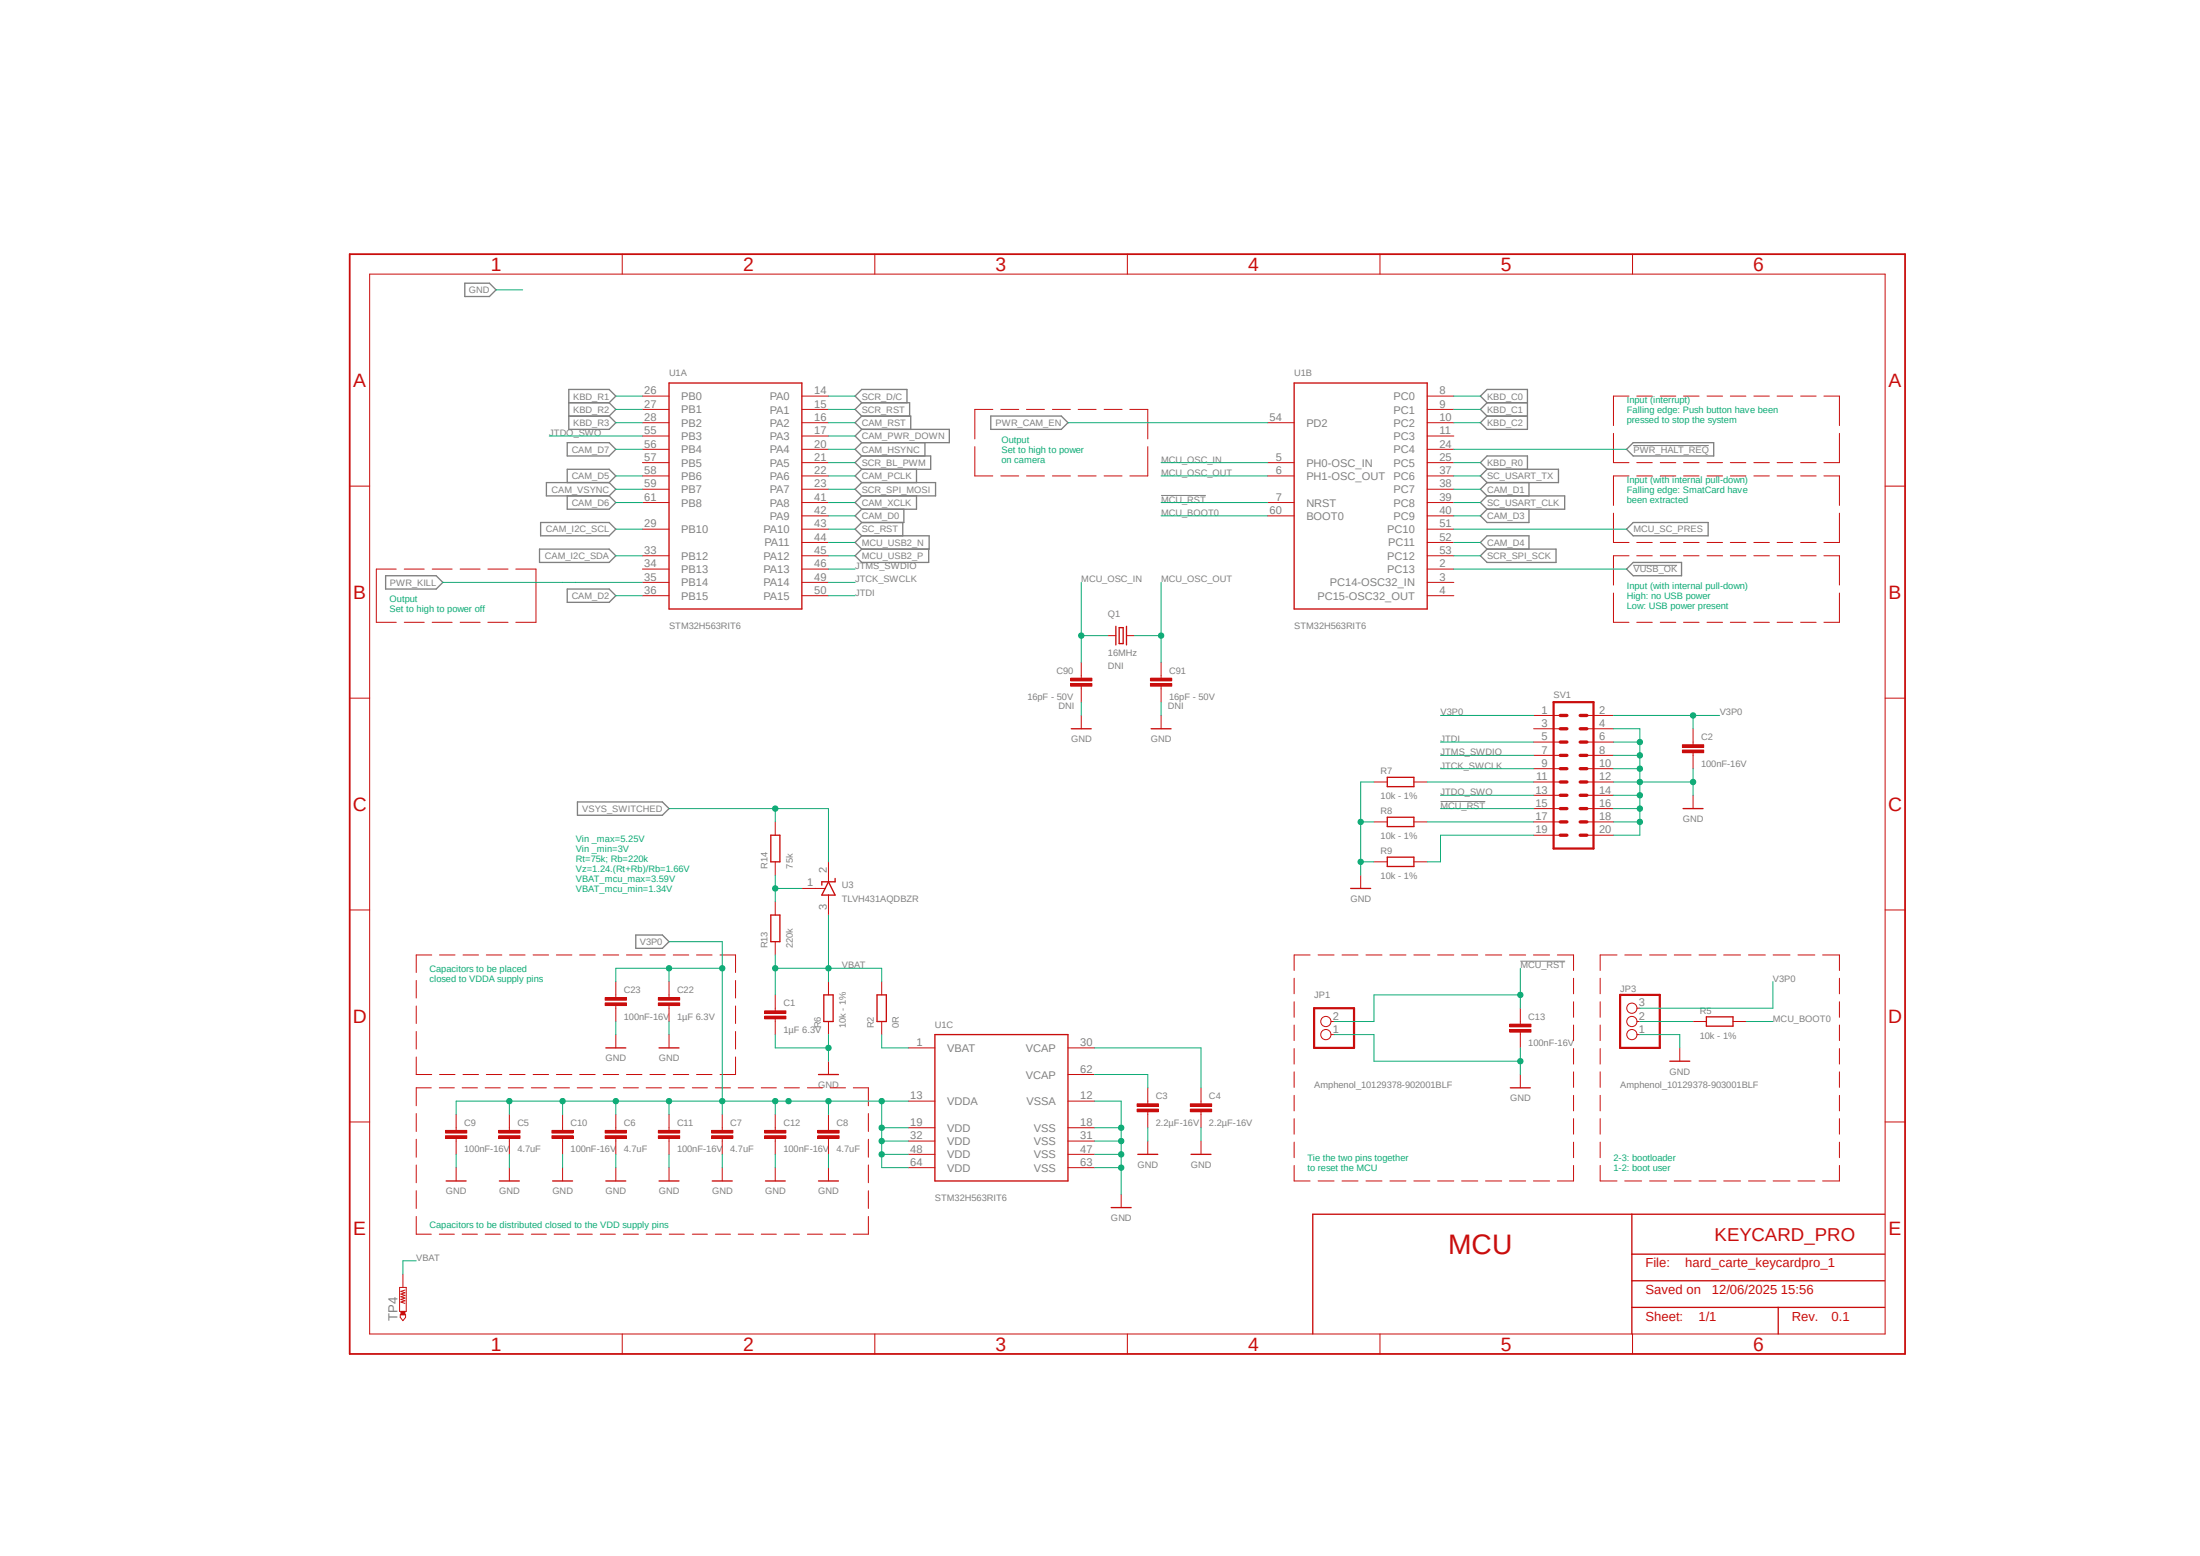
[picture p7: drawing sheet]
<svg xmlns="http://www.w3.org/2000/svg" width="420mm" height="297mm" viewBox="0 0 420 297" stroke-linecap="round" stroke-linejoin="round" font-family="sans-serif">
<path d="M66.3 48.2l297.8 210.8M364.1 48.2l-297.8 210.8" fill="none" stroke="#fff" stroke-width=".19"/>
<g fill="none" stroke="#808080" stroke-width=".25">
<path d="M88.7 54.1h4.7l1.3 1.2-1.3 1.3h-4.7zM108.6 76.9h7.7M108.6 79.4h7.7M116.3 76.9l1.3 1.2-1.3 1.3M116.3 76.9l1.3-1.3-1.3-1.3h-7.7v7.7h7.7l1.3-1.3-1.3-1.3M164.5 76.9l-1.3 1.2 1.3 1.3M164.5 76.9h9.2v2.5M164.5 79.4h9.4v2.6M164.5 76.9l-1.3-1.3 1.3-1.3h8.6v2.6M164.5 79.4l-1.3 1.3 1.3 1.3M189.1 79.4h13.5l1.3 1.3-1.3 1.3h-13.5zM283.9 76.9h7.7"/>
<path d="M283.9 79.4h7.7M283.9 76.9l-1.3-1.3 1.3-1.3h7.7v7.7h-7.7l-1.3-1.3 1.3-1.3M283.9 76.9l-1.3 1.2 1.3 1.3M103.2 99.7h13.1l1.3 1.3-1.3 1.3h-13.1zM108.3 94.7v2.5h8l1.3-1.3-1.3-1.2M108.3 92.1v-2.5h8l1.3 1.2-1.3 1.3M108.3 84.5h8l1.3 1.3-1.3 1.2h-8zM116.3 92.1h-12v2.6h12M116.3 92.1l1.3 1.3-1.3 1.3M164.5 99.7l-1.3 1.3 1.3 1.3M164.5 92.1h14.1v2.6h-14.1M164.5 87h13.2v2.6h-13.2"/>
<path d="M164.5 92.1l-1.3 1.3 1.3 1.3M164.5 87l-1.3 1.3 1.3 1.3M164.5 82h16.7v2.5h-16.7M164.5 84.5l-1.3 1.3 1.3 1.2M164.5 89.6l-1.3 1.2 1.3 1.3M164.5 97.2l-1.3 1.3 1.3 1.2M164.5 82l-1.3 1.2 1.3 1.3M164.5 94.7l-1.3 1.2 1.3 1.3M172.3 99.7v2.6M172.6 97.2v2.5h-8.1M175 94.7v2.5h-10.5M175 89.6v2.5"/>
<path d="M176.6 84.5v2.5M283.9 97.2l-1.3 1.3 1.3 1.2h8v-2.5M283.9 94.7h14.8v2.5h-14.8M283.9 94.7l-1.3 1.2 1.3 1.3M283.9 89.6l-1.3 1.2 1.3 1.3M283.9 89.6h13.6v2.5h-13.6M283.9 89.6l-1.3-1.3 1.3-1.3h7.7v2.6M283.9 92.1l-1.3 1.3 1.3 1.3M291.9 92.1v2.6M310.5 85.8l1.3-1.3h15.4v2.5h-15.4zM73.6 109.9h9.7l1.2 1.3-1.2 1.2h-9.7zM103 104.8h13.3l1.3 1.3-1.3 1.3h-13.3z"/>
<path d="M108.3 112.4h8l1.3 1.3-1.3 1.3h-8zM164.5 104.8l-1.3 1.3 1.3 1.3h12.8v-2.6M164.5 102.3h12.9v2.5h-12.9M164.5 102.3l-1.3 1.2 1.3 1.3M283.9 104.8h13.2v2.6h-13.2l-1.3-1.3zM283.9 104.8l-1.3-1.3 1.3-1.2h8v2.5M310.5 108.6l1.3-1.2h9.2v2.5h-9.2zM310.5 101l1.3-1.3h14.3v2.6h-14.3zM110.2 153.1h16.2l1.3 1.2-1.3 1.3h-16.2zM121.4 178.5h5l1.3 1.2-1.3 1.3h-5z"/>
</g>
<path d="M221.7 94.6h8.5M311.8 85h14.4M311.8 107.9h8.4M275 153h8.5M290.2 183.5h8.6" fill="none" stroke="#808080" stroke-width=".19"/>
<g fill="none" stroke="#c90d0c" stroke-width=".19">
<path d="M189.5 78.1h-3.4v5.7M191.1 78.1h3.4M196 78.1h3.4M200.9 78.1h3.4M205.8 78.1h3.5M210.8 78.1h3.4M215.7 78.1h3.4v5.7M311 75.6h-3v5.6M312.5 75.6h2.9M316.9 75.6h3M321.4 75.6h3M325.9 75.6h2.9"/>
<path d="M330.3 75.6h3M334.8 75.6h3M339.3 75.6h2.9M343.7 75.6h3M348.2 75.6h3v5.6M186.1 85.3v5.5h3.4M191.1 90.8h3.4M196 90.8h3.4M200.9 90.8h3.4M205.8 90.8h3.5M210.8 90.8h3.4M219.1 85.3v5.5h-3.4"/>
<path d="M308 82.7v5.6h3M308 98v5.5h3M311 90.8h-3v5.7M312.5 88.3h2.9M312.5 90.8h2.9M316.9 88.3h3M316.9 90.8h3M321.4 88.3h3M321.4 90.8h3M325.9 88.3h2.9M325.9 90.8h2.9M330.3 88.3h3"/>
<path d="M330.3 90.8h3M334.8 88.3h3M334.8 90.8h3M339.3 88.3h2.9M339.3 90.8h2.9M343.7 88.3h3M343.7 90.8h3M348.2 90.8h3v5.7M351.2 82.7v5.6h-3M351.2 98v5.5h-3M75.6 108.6h-3.8v10.2h3.8M77.2 118.8h3.8"/>
<path d="M77.2 108.6h3.8M82.5 118.8h3.8M82.5 108.6h3.8M87.8 118.8h3.9M87.8 108.6h3.9M93.1 118.8h3.9M93.1 108.6h3.9M98.5 108.6h3.8v10.2h-3.8M308 113.2v5.6h3M311 106.1h-3v5.6M312.5 118.8h2.9M312.5 106.1h2.9"/>
<path d="M312.5 103.5h2.9M316.9 118.8h3M316.9 106.1h3M316.9 103.5h3M321.4 118.8h3M321.4 106.1h3M321.4 103.5h3M325.9 118.8h2.9M325.9 106.1h2.9M325.9 103.5h2.9M330.3 118.8h3M330.3 106.1h3"/>
<path d="M330.3 103.5h3M334.8 118.8h3M334.8 106.1h3M334.8 103.5h3M339.3 118.8h2.9M339.3 106.1h2.9M339.3 103.5h2.9M343.7 118.8h3M343.7 106.1h3M343.7 103.5h3M348.2 106.1h3v5.6M351.2 113.2v5.6h-3"/>
<path d="M79.5 187.2v3.3M79.5 192v3.4M79.5 196.9v3.3M82.4 182.3h-2.9v3.3M83.9 182.3h3M88.4 182.3h3M92.8 182.3h3M97.3 182.3h2.9M101.8 182.3h2.9M106.2 182.3h3M110.7 182.3h2.9M115.1 182.3h3"/>
<path d="M119.6 182.3h3M124.1 182.3h2.9M128.5 182.3h3M133 182.3h2.9M137.5 182.3h2.9v3.3M140.4 187.2v3.3M140.4 192v3.4M140.4 196.9v3.3M247.1 186.7v3M247.1 191.2v3M247.1 195.7v2.9M250.1 182.3h-3v3"/>
<path d="M251.6 182.3h3.1M256.2 182.3h3M260.8 182.3h3M265.3 182.3h3.1M269.9 182.3h3.1M274.4 182.3h3.1M279 182.3h3.1M283.6 182.3h3.1M288.2 182.3h3.1M292.7 182.3h3.1M297.3 182.3h3.1v3M300.4 186.7v3"/>
<path d="M300.4 191.2v3M300.4 195.7v2.9M305.5 186.7v3M305.5 191.2v3M305.5 195.7v2.9M308.7 182.3h-3.2v3M310.2 182.3h3.2M314.9 182.3h3.2M319.6 182.3h3.2M324.4 182.3h3.2M329.1 182.3h3.2M333.8 182.3h3.2"/>
<path d="M338.5 182.3h3.2M343.2 182.3h3.3M347.9 182.3h3.3v3M351.2 186.7v3M351.2 191.2v3M351.2 195.7v2.9M79.5 201.8v3.3h2.9M79.5 212.6v3.4M79.5 217.5v3.4M82.3 207.6h-2.8v3.5M83.9 207.6h2.8M83.9 205.1h3"/>
<path d="M88.2 207.6h2.9M88.4 205.1h3M92.6 207.6h2.9M92.8 205.1h3M97 207.6h2.9M97.3 205.1h2.9M101.4 207.6h2.9M101.8 205.1h2.9M105.8 207.6h2.9M106.2 205.1h3M110.2 207.6h2.9M110.7 205.1h2.9"/>
<path d="M114.6 207.6h2.9M115.1 205.1h3M119 207.6h2.9M119.6 205.1h3M123.4 207.6h2.9M124.1 205.1h2.9M127.8 207.6h2.8M128.5 205.1h3M132.2 207.6h2.8M133 205.1h2.9M136.6 207.6h2.8M140.4 201.8v3.3h-2.9"/>
<path d="M140.9 207.6h2.9M145.3 207.6h2.9M149.7 207.6h2.9M154.1 207.6h2.9M158.2 202.6v2.5M158.5 207.6h2.9M162.9 207.6h2.9v3.5M165.8 212.6v3.4M165.8 217.5v3.4M219.1 210.2v.5M219.1 212.2v.5M247.1 200.2v2.9"/>
<path d="M247.1 204.6v3M247.1 209.1v2.9M247.1 213.5v3M247.1 218v3M300.4 200.2v2.9M300.4 204.6v3M300.4 209.1v2.9M300.4 213.5v3M300.4 218v3M305.5 200.2v2.9M305.5 204.6v3M305.5 209.1v2.9"/>
<path d="M305.5 213.5v3M305.5 218v3M351.2 200.2v2.9M351.2 204.6v3M351.2 209.1v2.9M351.2 213.5v3M351.2 218v3M79.5 222.4v3.4M79.5 227.3v3.4M79.5 232.2v3.4h2.8M83.9 235.6h2.8M88.2 235.6h2.9"/>
<path d="M92.6 235.6h2.9M97 235.6h2.9M101.4 235.6h2.9M105.8 235.6h2.9M110.2 235.6h2.9M114.6 235.6h2.9M119 235.6h2.9M123.4 235.6h2.9M127.8 235.6h2.8M132.2 235.6h2.8M136.6 235.6h2.8M140.9 235.6h2.9"/>
<path d="M145.3 235.6h2.9M149.7 235.6h2.9M154.1 235.6h2.9M158.5 235.6h2.9M165.8 232.2v3.4h-2.9M165.8 222.4v3.4M165.8 227.3v3.4M214 228v2.5M247.1 222.5v2.9h3M251.6 225.4h3.1M256.2 225.4h3M260.8 225.4h3"/>
<path d="M265.3 225.4h3.1M269.9 225.4h3.1M274.4 225.4h3.1M279 225.4h3.1M283.6 225.4h3.1M288.2 225.4h3.1M292.7 225.4h3.1M300.4 222.5v2.9h-3.1M305.5 222.5v2.9h3.2M310.2 225.4h3.2M314.9 225.4h3.2M319.6 225.4h3.2"/>
<path d="M324.4 225.4h3.2M329.1 225.4h3.2M333.8 225.4h3.2M338.5 225.4h3.2M343.2 225.4h3.3M351.2 222.5v2.9h-3.3"/>
</g>
<path d="M156.3 205.1h3.8M212.1 230.5h3.8" fill="none" stroke="#c90d0c" stroke-width=".25"/>
<path d="M217.1 211.7h4v.5h-4z" fill-rule="evenodd" fill="#c90d0c"/>
<path d="M217.1 211.7h4v.5h-4z" fill="none" stroke="#c90d0c" stroke-width=".19"/>
<path d="M217.1 210.7h4v.5h-4z" fill-rule="evenodd" fill="#c90d0c"/>
<path d="M217.1 210.7h4v.5h-4zM219.1 207.6v2.6M219.1 212.7v2.6M229.3 210.2v.5M229.3 212.2v.5" fill="none" stroke="#c90d0c" stroke-width=".19"/>
<path d="M227.2 211.7h4.1v.5h-4.1z" fill-rule="evenodd" fill="#c90d0c"/>
<path d="M227.2 211.7h4.1v.5h-4.1z" fill="none" stroke="#c90d0c" stroke-width=".19"/>
<path d="M227.2 210.7h4.1v.5h-4.1z" fill-rule="evenodd" fill="#c90d0c"/>
<path d="M97.2 215.3v.5M97.2 217.3v.5M219.1 217.8v2.5M227.2 210.7h4.1v.5h-4.1zM229.3 207.6v2.6M229.3 212.7v2.6M229.3 217.8v2.5" fill="none" stroke="#c90d0c" stroke-width=".19"/>
<path d="M217.2 220.3h3.8M227.4 220.3h3.8" fill="none" stroke="#c90d0c" stroke-width=".25"/>
<path d="M95.2 216.8h4.1v.5h-4.1z" fill-rule="evenodd" fill="#c90d0c"/>
<path d="M95.2 216.8h4.1v.5h-4.1z" fill="none" stroke="#c90d0c" stroke-width=".19"/>
<path d="M95.2 215.8h4.1v.5h-4.1z" fill-rule="evenodd" fill="#c90d0c"/>
<path d="M95.2 215.8h4.1v.5h-4.1zM97.2 212.7v2.6M97.2 217.8v2.5M117.6 215.3v.5M117.6 217.3v.5" fill="none" stroke="#c90d0c" stroke-width=".19"/>
<path d="M115.5 216.8h4.1v.5h-4.1z" fill-rule="evenodd" fill="#c90d0c"/>
<path d="M115.5 216.8h4.1v.5h-4.1z" fill="none" stroke="#c90d0c" stroke-width=".19"/>
<path d="M115.5 215.8h4.1v.5h-4.1z" fill-rule="evenodd" fill="#c90d0c"/>
<path d="M115.5 215.8h4.1v.5h-4.1zM117.6 212.7v2.6M117.6 217.8v2.5M137.9 215.3v.5M137.9 217.3v.5" fill="none" stroke="#c90d0c" stroke-width=".19"/>
<path d="M135.8 216.8h4.1v.5h-4.1z" fill-rule="evenodd" fill="#c90d0c"/>
<path d="M135.8 216.8h4.1v.5h-4.1z" fill="none" stroke="#c90d0c" stroke-width=".19"/>
<path d="M135.8 215.8h4.1v.5h-4.1z" fill-rule="evenodd" fill="#c90d0c"/>
<path d="M135.8 215.8h4.1v.5h-4.1zM137.9 212.7v2.6M137.9 217.8v2.5M158.2 215.3v.5M158.2 217.3v.5" fill="none" stroke="#c90d0c" stroke-width=".19"/>
<path d="M156.1 216.8h4.1v.5h-4.1z" fill-rule="evenodd" fill="#c90d0c"/>
<path d="M156.1 216.8h4.1v.5h-4.1z" fill="none" stroke="#c90d0c" stroke-width=".19"/>
<path d="M156.1 215.8h4.1v.5h-4.1z" fill-rule="evenodd" fill="#c90d0c"/>
<path d="M87.1 215.3v.5M87.1 217.3v.5M156.1 215.8h4.1v.5h-4.1zM158.2 212.7v2.6M158.2 217.8v2.5M97.2 222.9v2.5M117.6 222.9v2.5M137.9 222.9v2.5M158.2 222.9v2.5" fill="none" stroke="#c90d0c" stroke-width=".19"/>
<path d="M95.3 225.4h3.8M115.7 225.4h3.8M136 225.4h3.8M156.3 225.4h3.8" fill="none" stroke="#c90d0c" stroke-width=".25"/>
<path d="M85 216.8h4.1v.5h-4.1z" fill-rule="evenodd" fill="#c90d0c"/>
<path d="M85 216.8h4.1v.5h-4.1z" fill="none" stroke="#c90d0c" stroke-width=".19"/>
<path d="M85 215.8h4.1v.5h-4.1z" fill-rule="evenodd" fill="#c90d0c"/>
<path d="M85 215.8h4.1v.5h-4.1zM87.1 212.7v2.6M87.1 217.8v2.5M107.4 215.3v.5M107.4 217.3v.5" fill="none" stroke="#c90d0c" stroke-width=".19"/>
<path d="M105.4 216.8h4v.5h-4z" fill-rule="evenodd" fill="#c90d0c"/>
<path d="M105.4 216.8h4v.5h-4z" fill="none" stroke="#c90d0c" stroke-width=".19"/>
<path d="M105.4 215.8h4v.5h-4z" fill-rule="evenodd" fill="#c90d0c"/>
<path d="M105.4 215.8h4v.5h-4zM107.4 212.7v2.6M107.4 217.8v2.5M127.7 215.3v.5M127.7 217.3v.5" fill="none" stroke="#c90d0c" stroke-width=".19"/>
<path d="M125.7 216.8h4.1v.5h-4.1z" fill-rule="evenodd" fill="#c90d0c"/>
<path d="M125.7 216.8h4.1v.5h-4.1z" fill="none" stroke="#c90d0c" stroke-width=".19"/>
<path d="M125.7 215.8h4.1v.5h-4.1z" fill-rule="evenodd" fill="#c90d0c"/>
<path d="M125.7 215.8h4.1v.5h-4.1zM127.7 212.7v2.6M127.7 217.8v2.5M148 215.3v.5M148 217.3v.5" fill="none" stroke="#c90d0c" stroke-width=".19"/>
<path d="M146 216.8h4v.5h-4z" fill-rule="evenodd" fill="#c90d0c"/>
<path d="M146 216.8h4v.5h-4z" fill="none" stroke="#c90d0c" stroke-width=".19"/>
<path d="M146 215.8h4v.5h-4z" fill-rule="evenodd" fill="#c90d0c"/>
<path d="M148 192.4v.6M148 194.5v.5M158.2 187.4v2.5M158.2 195v2.5M146 215.8h4v.5h-4zM148 212.7v2.6M148 217.8v2.5M87.1 222.9v2.5M107.4 222.9v2.5M127.7 222.9v2.5M148 222.9v2.5" fill="none" stroke="#c90d0c" stroke-width=".19"/>
<path d="M157.3 189.9h1.7v5.1h-1.7zM85.2 225.4h3.8M105.5 225.4h3.8M125.8 225.4h3.8M146.1 225.4h3.8" fill="none" stroke="#c90d0c" stroke-width=".25"/>
<path d="M146 194h4v.5h-4z" fill-rule="evenodd" fill="#c90d0c"/>
<path d="M146 194h4v.5h-4z" fill="none" stroke="#c90d0c" stroke-width=".19"/>
<path d="M146 193h4v.5h-4z" fill-rule="evenodd" fill="#c90d0c"/>
<path d="M146 193h4v.5h-4zM148 189.9v2.5M148 195v2.5M290.2 195v.5M290.2 197v.5" fill="none" stroke="#c90d0c" stroke-width=".19"/>
<path d="M288.2 196.5h4.1v.5h-4.1z" fill-rule="evenodd" fill="#c90d0c"/>
<path d="M288.2 196.5h4.1v.5h-4.1z" fill="none" stroke="#c90d0c" stroke-width=".19"/>
<path d="M288.2 195.5h4.1v.5h-4.1z" fill-rule="evenodd" fill="#c90d0c"/>
<g fill="none" stroke="#c90d0c" stroke-width=".19">
<path d="M292.8 136.6h5.1M292.8 139.1h5.1M302.9 136.6h5.1M302.9 139.1h5.1M262.3 149.3h2.5M262.3 156.9h2.5M269.9 149.3h2.6M269.9 156.9h2.6M292.8 149.3h5.1M292.8 156.9h5.1M292.8 141.6h5.1M292.8 144.2h5.1"/>
<path d="M292.8 146.7h5.1M292.8 151.8h5.1M292.8 154.3h5.1M292.8 159.4h5.1M302.9 149.3h5.1M302.9 156.9h5.1M302.9 141.6h5.1M302.9 144.2h5.1M302.9 146.7h5.1M302.9 151.8h5.1M302.9 154.3h5.1M302.9 159.4h5.1"/>
<path d="M323.2 151.8v2.5M153.1 169.6h4.4M158.2 164.5v3.8M158.2 170.9v3.8M259.8 167v2.6M262.3 164.5h2.5M269.9 164.5h2.6M127.7 189.9v.5M127.7 191.9v.5M254.1 197.5h.6M254.1 195h.6M288.2 195.5h4.1v.5h-4.1z"/>
<path d="M290.2 192.4v2.6M290.2 197.5v2.5M323.2 195h2.6M330.8 195h2.6M290.2 205.1v2.5M320.7 200v2.6"/>
<circle cx="253.1" cy="197.5" r=".98"/>
<circle cx="253.1" cy="195" r=".98"/>
</g>
<path d="M264.8 148.4h5.1v1.8h-5.1zM264.8 156h5.1v1.8h-5.1zM321.3 154.3h3.8M158.2 168.3l1.2 2.6h-2.5zM159.4 167.7v.6h-2.5v.7M257.9 169.6h3.8M264.8 163.6h5.1v1.8h-5.1zM325.8 194.1h5v1.8h-5zM288.3 207.6h3.8M318.8 202.6h3.8" fill="none" stroke="#c90d0c" stroke-width=".25"/>
<path d="M296.6 134h7.6v28h-7.6zM250.9 192.4h7.6v7.6h-7.6z" fill="none" stroke="#c90d0c" stroke-width=".42"/>
<g fill="none" stroke="#c90d0c" stroke-width=".64">
<path d="M297.9 139.1h1.2M297.9 136.6h1.2M301.7 139.1h1.2M301.7 136.6h1.2M297.9 146.7h1.2M297.9 144.2h1.2M297.9 141.6h1.2M297.9 149.3h1.2M297.9 151.8h1.2M297.9 154.3h1.2M297.9 156.9h1.2M297.9 159.4h1.2"/>
<path d="M301.7 146.7h1.2M301.7 144.2h1.2M301.7 141.6h1.2M301.7 149.3h1.2M301.7 151.8h1.2M301.7 154.3h1.2M301.7 156.9h1.2M301.7 159.4h1.2"/>
</g>
<path d="M125.7 191.4h4.1v.5h-4.1z" fill-rule="evenodd" fill="#c90d0c"/>
<path d="M125.7 191.4h4.1v.5h-4.1z" fill="none" stroke="#c90d0c" stroke-width=".19"/>
<path d="M125.7 190.4h4.1v.5h-4.1z" fill-rule="evenodd" fill="#c90d0c"/>
<path d="M117.6 189.9v.5M117.6 191.9v.5M125.7 190.4h4.1v.5h-4.1zM127.7 187.4v2.5M127.7 192.4v2.6M127.7 197.5v2.5" fill="none" stroke="#c90d0c" stroke-width=".19"/>
<path d="M125.8 200h3.8" fill="none" stroke="#c90d0c" stroke-width=".25"/>
<path d="M115.5 191.4h4.1v.5h-4.1z" fill-rule="evenodd" fill="#c90d0c"/>
<path d="M115.5 191.4h4.1v.5h-4.1z" fill="none" stroke="#c90d0c" stroke-width=".19"/>
<path d="M115.5 190.4h4.1v.5h-4.1z" fill-rule="evenodd" fill="#c90d0c"/>
<g fill="none" stroke="#c90d0c" stroke-width=".19">
<path d="M70.6 52.3h289.3v202.3h-289.3zM118.8 48.5v3.8M167 48.5v3.8M215.2 48.5v3.8M263.4 48.5v3.8M311.7 48.5v3.8M66.8 92.8h3.8M359.9 92.8h3.8M66.8 133.3h3.8M359.9 133.3h3.8M148 156.9v2.5M323.2 141.6v.6"/>
<path d="M323.2 143.7v.5M66.8 173.7h3.8M148 164.5v2.5M148 172.1v2.6M148 179.7v2.6M359.9 173.7h3.8M115.5 190.4h4.1v.5h-4.1zM117.6 187.4v2.5M117.6 192.4v2.6M117.6 197.5v2.5M312.5 197.5h.6M312.5 195h.6"/>
<path d="M312.5 192.4h.6M66.8 214.2h3.8M359.9 214.2h3.8M118.8 254.6v3.8M167 254.6v3.8M215.2 254.6v3.8M263.4 254.6v3.8M311.7 254.6v3.8"/>
<circle cx="311.5" cy="197.5" r=".98"/>
<circle cx="311.5" cy="195" r=".98"/>
<circle cx="311.5" cy="192.4" r=".98"/>
</g>
<path d="M147.2 159.4h1.7v5.1h-1.7zM147.2 174.7h1.7v5h-1.7zM115.7 200h3.8M311.5 231.8v22.8M311.5 239.4h48.3M359.8 231.8h-109.2v22.8M311.5 249.6h48.3M311.5 244.5h48.3M339.5 249.6v5" fill="none" stroke="#c90d0c" stroke-width=".25"/>
<path d="M309.3 189.9h7.6v10.1h-7.6z" fill="none" stroke="#c90d0c" stroke-width=".42"/>
<path d="M66.8 48.5h296.9v209.9h-296.9z" fill="none" stroke="#c90d0c" stroke-width=".34"/>
<path d="M321.2 143.2h4v.5h-4z" fill-rule="evenodd" fill="#c90d0c"/>
<path d="M321.2 143.2h4v.5h-4z" fill="none" stroke="#c90d0c" stroke-width=".19"/>
<path d="M321.2 142.2h4v.5h-4z" fill-rule="evenodd" fill="#c90d0c"/>
<path d="M206.4 128.9v.6M206.4 131v.5M211.5 121.3h1.5M215.1 121.3h1.5M323.2 139.1v2.5M321.2 142.2h4v.5h-4zM323.2 144.2v2.5" fill="none" stroke="#c90d0c" stroke-width=".19"/>
<path d="M213 119.5v3.6M213.7 119.8h.7v3.1h-.7zM215.1 119.5v3.6" fill="none" stroke="#c90d0c" stroke-width=".25"/>
<path d="M204.4 130.5h4v.5h-4z" fill-rule="evenodd" fill="#c90d0c"/>
<path d="M204.4 130.5h4v.5h-4z" fill="none" stroke="#c90d0c" stroke-width=".19"/>
<path d="M204.4 129.5h4v.5h-4z" fill-rule="evenodd" fill="#c90d0c"/>
<path d="M204.4 129.5h4v.5h-4zM206.4 126.4v2.5M206.4 131.5v2.5M221.7 128.9v.6M221.7 131v.5" fill="none" stroke="#c90d0c" stroke-width=".19"/>
<path d="M219.6 130.5h4.1v.5h-4.1z" fill-rule="evenodd" fill="#c90d0c"/>
<path d="M219.6 130.5h4.1v.5h-4.1z" fill="none" stroke="#c90d0c" stroke-width=".19"/>
<path d="M219.6 129.5h4.1v.5h-4.1z" fill-rule="evenodd" fill="#c90d0c"/>
<g fill="none" stroke="#c90d0c" stroke-width=".19">
<path d="M122.6 75.6h5.1M122.6 78.1h5.1M153.1 75.6h5.1M153.1 78.1h5.1M272.5 75.6h5M272.5 78.1h5M122.6 80.7h5.1M122.6 83.2h5.1M122.6 85.8h5.1M122.6 88.3h5.1M122.6 90.8h5.1M122.6 93.4h5.1"/>
<path d="M122.6 95.9h5.1M153.1 80.7h5.1M153.1 83.2h5.1M153.1 85.8h5.1M153.1 88.3h5.1M153.1 90.8h5.1M153.1 93.4h5.1M153.1 95.9h5.1M153.1 98.5h5.1M242 80.7h5.1M242 88.3h5.1M242 90.8h5.1"/>
<path d="M242 95.9h5.1M242 98.5h5.1M272.5 80.7h5M272.5 83.2h5M272.5 85.8h5M272.5 88.3h5M272.5 90.8h5M272.5 93.4h5M272.5 95.9h5M272.5 98.5h5M122.6 101h5.1M122.6 106.1h5.1"/>
<path d="M122.6 108.6h5.1M122.6 111.2h5.1M122.6 113.7h5.1M153.1 101h5.1M153.1 106.1h5.1M153.1 108.6h5.1M153.1 111.2h5.1M153.1 113.7h5.1M153.1 103.5h5.1M272.5 101h5M272.5 106.1h5M272.5 108.6h5"/>
<path d="M272.5 111.2h5M272.5 113.7h5M272.5 103.5h5M206.4 136.6v2.5M219.6 129.5h4.1v.5h-4.1zM221.7 126.4v2.5M221.7 131.5v2.5M221.7 136.6v2.5M168.3 187.4v2.5M168.3 195v2.5M173.4 200h5.1M173.4 210.2h5.1"/>
<path d="M173.4 215.3h5.1M173.4 217.8h5.1M203.9 200h5.1M203.9 210.2h5.1M203.9 215.3h5.1M203.9 217.8h5.1M203.9 205.1h5.1M173.4 220.3h5.1M173.4 222.9h5.1M203.9 220.3h5.1M203.9 222.9h5.1M76.3 245.7h1.3v4.6h-1.3z"/>
<path d="M76.4 251h1v.5l-.5 .6-.5-.6zM77.3 246.3l-.8 .2 .8 .3-.8 .2 .8 .3-.8 .2 .8 .3-.8 .2 .8 .3-.8 .2 .8 .3"/>
</g>
<path d="M127.7 73.1h25.4v43.1h-25.4zM247.1 73.1h25.4v43.1h-25.4zM204.5 139.1h3.8M219.8 139.1h3.8M167.4 189.9h1.8v5.1h-1.8zM178.5 197.5h25.4v27.9h-25.4z" fill="none" stroke="#c90d0c" stroke-width=".25"/>
<path d="M76.5 250.4h.8v.6h-.8z" fill-rule="evenodd" fill="#c90d0c"/>
<path d="M76.5 250.4h.8v.6h-.8zM76.9 243.2v2.5" fill="none" stroke="#c90d0c" stroke-width=".19"/>
<path d="M209 210.2h5v17.8M209 215.3h5" fill="none" stroke="#0dab76" stroke-width=".19"/>
<circle cx="214" cy="215.3" r=".51" fill="#0dab76"/>
<g fill="none" stroke="#0dab76" stroke-width=".19">
<path d="M209 217.8h5"/>
<circle cx="214" cy="215.3" r=".51"/>
</g>
<circle cx="214" cy="217.8" r=".51" fill="#0dab76"/>
<g fill="none" stroke="#0dab76" stroke-width=".19">
<path d="M209 220.3h5"/>
<circle cx="214" cy="217.8" r=".51"/>
</g>
<circle cx="214" cy="220.3" r=".51" fill="#0dab76"/>
<g fill="none" stroke="#0dab76" stroke-width=".19">
<path d="M209 222.9h5"/>
<circle cx="214" cy="220.3" r=".51"/>
</g>
<circle cx="214" cy="222.9" r=".51" fill="#0dab76"/>
<g fill="none" stroke="#0dab76" stroke-width=".19">
<path d="M158.2 197.5v5.1M148 200h10.2M219.1 215.3v2.5M229.3 215.3v2.5M87.1 220.3v2.6M97.2 220.3v2.6M107.4 220.3v2.6M117.6 220.3v2.6M127.7 220.3v2.6M137.9 220.3v2.6M148 220.3v2.6M158.2 220.3v2.6"/>
<circle cx="214" cy="222.9" r=".51"/>
</g>
<circle cx="158.2" cy="200" r=".51" fill="#0dab76"/>
<g fill="none" stroke="#0dab76" stroke-width=".19">
<path d="M148 197.5v2.5M254.7 197.5h7.6v5.1h27.9M290.2 200v5.1"/>
<circle cx="158.2" cy="200" r=".51"/>
</g>
<circle cx="290.2" cy="202.6" r=".51" fill="#0dab76"/>
<g fill="none" stroke="#0dab76" stroke-width=".19">
<path d="M259.8 156.9v10.1M259.8 164.5h2.5M313.1 197.5h7.6v2.5"/>
<circle cx="290.2" cy="202.6" r=".51"/>
</g>
<circle cx="259.8" cy="164.5" r=".51" fill="#0dab76"/>
<g fill="none" stroke="#0dab76" stroke-width=".19">
<path d="M259.8 149.3v7.6h2.5"/>
<circle cx="259.8" cy="164.5" r=".51"/>
</g>
<circle cx="259.8" cy="156.9" r=".51" fill="#0dab76"/>
<g fill="none" stroke="#0dab76" stroke-width=".19">
<path d="M94.7 55.3h5.1M308 139.1h5.1M259.8 149.3h2.5M308 149.3h5.1M308 141.6h5.1M308 144.2h5.1M308 146.7h5.1M308 151.8h5.1M308 154.3h5.1v5.1h-5.1M308 156.9h5.1M117.6 195v2.5M127.7 195v2.5"/>
<circle cx="259.8" cy="156.9" r=".51"/>
</g>
<circle cx="313.1" cy="156.9" r=".51" fill="#0dab76"/>
<g fill="none" stroke="#0dab76" stroke-width=".19">
<path d="M313.1 151.8v2.5"/>
<circle cx="313.1" cy="156.9" r=".51"/>
</g>
<circle cx="313.1" cy="154.3" r=".51" fill="#0dab76"/>
<g fill="none" stroke="#0dab76" stroke-width=".19">
<path d="M313.1 149.3v2.5"/>
<circle cx="313.1" cy="154.3" r=".51"/>
</g>
<circle cx="313.1" cy="151.8" r=".51" fill="#0dab76"/>
<g fill="none" stroke="#0dab76" stroke-width=".19">
<path d="M313.1 146.7v2.6"/>
<circle cx="313.1" cy="151.8" r=".51"/>
</g>
<circle cx="313.1" cy="149.3" r=".51" fill="#0dab76"/>
<g fill="none" stroke="#0dab76" stroke-width=".19">
<path d="M313.1 144.2v2.5"/>
<circle cx="313.1" cy="149.3" r=".51"/>
</g>
<circle cx="313.1" cy="146.7" r=".51" fill="#0dab76"/>
<g fill="none" stroke="#0dab76" stroke-width=".19">
<path d="M313.1 141.6v2.6"/>
<circle cx="313.1" cy="146.7" r=".51"/>
</g>
<circle cx="313.1" cy="144.2" r=".51" fill="#0dab76"/>
<g fill="none" stroke="#0dab76" stroke-width=".19">
<path d="M313.1 139.1v2.5"/>
<circle cx="313.1" cy="144.2" r=".51"/>
</g>
<circle cx="313.1" cy="141.6" r=".51" fill="#0dab76"/>
<g fill="none" stroke="#0dab76" stroke-width=".19">
<path d="M313.1 149.3h10.1M323.2 146.7v5.1"/>
<circle cx="313.1" cy="141.6" r=".51"/>
</g>
<circle cx="323.2" cy="149.3" r=".51" fill="#0dab76"/>
<g fill="none" stroke="#0dab76" stroke-width=".19">
<path d="M206.4 134v2.6M221.7 134v2.6M275 136.6h17.8M308 136.6h20.3M323.2 136.6v2.5"/>
<circle cx="323.2" cy="149.3" r=".51"/>
</g>
<circle cx="323.2" cy="136.6" r=".51" fill="#0dab76"/>
<g fill="none" stroke="#0dab76" stroke-width=".19">
<path d="M117.6 187.4v-2.6h10.1v2.6M338.5 187.4v5h-25.4"/>
<circle cx="323.2" cy="136.6" r=".51"/>
</g>
<circle cx="127.7" cy="184.8" r=".51" fill="#0dab76"/>
<g fill="none" stroke="#0dab76" stroke-width=".19">
<path d="M173.4 210.2h-5.1v12.7h5.1"/>
<circle cx="127.7" cy="184.8" r=".51"/>
</g>
<circle cx="168.3" cy="210.2" r=".51" fill="#0dab76"/>
<g fill="none" stroke="#0dab76" stroke-width=".19">
<path d="M168.3 215.3h5.1"/>
<circle cx="168.3" cy="210.2" r=".51"/>
</g>
<circle cx="168.3" cy="215.3" r=".51" fill="#0dab76"/>
<g fill="none" stroke="#0dab76" stroke-width=".19">
<path d="M168.3 217.8h5.1"/>
<circle cx="168.3" cy="215.3" r=".51"/>
</g>
<circle cx="168.3" cy="217.8" r=".51" fill="#0dab76"/>
<g fill="none" stroke="#0dab76" stroke-width=".19">
<path d="M168.3 220.3h5.1"/>
<circle cx="168.3" cy="217.8" r=".51"/>
</g>
<circle cx="168.3" cy="220.3" r=".51" fill="#0dab76"/>
<g fill="none" stroke="#0dab76" stroke-width=".19">
<path d="M97.2 210.2v2.5M168.3 210.2h-81.2v2.5"/>
<circle cx="168.3" cy="220.3" r=".51"/>
</g>
<circle cx="97.2" cy="210.2" r=".51" fill="#0dab76"/>
<g fill="none" stroke="#0dab76" stroke-width=".19">
<path d="M107.4 210.2v2.5"/>
<circle cx="97.2" cy="210.2" r=".51"/>
</g>
<circle cx="107.4" cy="210.2" r=".51" fill="#0dab76"/>
<g fill="none" stroke="#0dab76" stroke-width=".19">
<path d="M117.6 210.2v2.5"/>
<circle cx="107.4" cy="210.2" r=".51"/>
</g>
<circle cx="117.6" cy="210.2" r=".51" fill="#0dab76"/>
<g fill="none" stroke="#0dab76" stroke-width=".19">
<path d="M127.7 210.2v2.5"/>
<circle cx="117.6" cy="210.2" r=".51"/>
</g>
<circle cx="127.7" cy="210.2" r=".51" fill="#0dab76"/>
<g fill="none" stroke="#0dab76" stroke-width=".19">
<path d="M137.9 210.2v2.5"/>
<circle cx="127.7" cy="210.2" r=".51"/>
</g>
<circle cx="137.9" cy="210.2" r=".51" fill="#0dab76"/>
<g fill="none" stroke="#0dab76" stroke-width=".19">
<path d="M148 210.2v2.5"/>
<circle cx="137.9" cy="210.2" r=".51"/>
</g>
<circle cx="148" cy="210.2" r=".51" fill="#0dab76"/>
<g fill="none" stroke="#0dab76" stroke-width=".19">
<path d="M158.2 210.2v2.5"/>
<circle cx="148" cy="210.2" r=".51"/>
</g>
<circle cx="158.2" cy="210.2" r=".51" fill="#0dab76"/>
<g fill="none" stroke="#0dab76" stroke-width=".19">
<path d="M127.7 179.7h10.2v30.5M127.7 184.8h10.2"/>
<circle cx="158.2" cy="210.2" r=".51"/>
</g>
<circle cx="137.9" cy="184.8" r=".51" fill="#0dab76"/>
<circle cx="137.9" cy="184.8" r=".51" fill="none" stroke="#0dab76" stroke-width=".19"/>
<circle cx="150.5" cy="210.2" r=".51" fill="#0dab76"/>
<g fill="none" stroke="#0dab76" stroke-width=".19">
<path d="M127.7 154.3h30.5v10.2M148 154.3v2.6"/>
<circle cx="150.5" cy="210.2" r=".51"/>
</g>
<circle cx="148" cy="154.3" r=".51" fill="#0dab76"/>
<g fill="none" stroke="#0dab76" stroke-width=".19">
<path d="M158.2 174.7v12.7M148 184.8h10.2M209 205.1h10.1v2.5M209 200h20.3v7.6"/>
<circle cx="148" cy="154.3" r=".51"/>
</g>
<circle cx="158.2" cy="184.8" r=".51" fill="#0dab76"/>
<g fill="none" stroke="#0dab76" stroke-width=".19">
<path d="M148 182.3v7.6M158.2 184.8h10.1"/>
<circle cx="158.2" cy="184.8" r=".51"/>
</g>
<circle cx="148" cy="184.8" r=".51" fill="#0dab76"/>
<g fill="none" stroke="#0dab76" stroke-width=".19">
<path d="M221.7 95.9h20.3M168.3 184.8v2.6M290.2 192.4v-2.5h-27.9v5.1h-7.6M79.5 240.7h-2.6v2.5"/>
<circle cx="148" cy="184.8" r=".51"/>
</g>
<circle cx="290.2" cy="189.9" r=".51" fill="#0dab76"/>
<g fill="none" stroke="#0dab76" stroke-width=".19">
<path d="M117.6 78.1h5M117.6 75.6h5M158.2 78.1h5M158.2 75.6h5M277.5 78.1h5.1M277.5 75.6h5.1M104.9 83.2h17.7M117.6 95.9h5M117.6 90.8h5M117.6 93.4h5M117.6 80.7h5M117.6 85.8h5"/>
<path d="M158.2 98.5h5M158.2 90.8h5M158.2 93.4h5M158.2 88.3h5M158.2 80.7h5M158.2 83.2h5M158.2 85.8h5M221.7 98.5h20.3M277.5 98.5h5.1M277.5 95.9h5.1M277.5 90.8h5.1M277.5 93.4h5.1"/>
<path d="M277.5 88.3h5.1M277.5 80.7h5.1M277.5 85.8h33M84.5 111.2h38.1M117.6 106.1h5M117.6 101h5M117.6 113.7h5M158.2 106.1h5M158.2 103.5h5M158.2 101h5M158.2 108.6h5M158.2 111.2h5"/>
<path d="M158.2 113.7h5M277.5 106.1h5.1M277.5 103.5h5.1M277.5 101h33M272.5 149.3h20.3M272.5 156.9h20.3M275 154.3h17.8M275 144.2h17.8M275 146.7h17.8M275 151.8h17.8M275 141.6h17.8M292.8 159.4h-17.8v5.1h-2.5"/>
<path d="M148 167v5.1M148 169.6h5.1M290.2 184.8v5.1M313.1 195h10.1M333.4 195h5.1"/>
<circle cx="290.2" cy="189.9" r=".51"/>
</g>
<circle cx="148" cy="169.6" r=".51" fill="#0dab76"/>
<g fill="none" stroke="#0dab76" stroke-width=".19">
<path d="M203.9 80.7h38.1M221.7 88.3h20.3M206.4 111.2v15.2M277.5 108.6h33M206.4 121.3h5.1"/>
<circle cx="148" cy="169.6" r=".51"/>
</g>
<circle cx="206.4" cy="121.3" r=".51" fill="#0dab76"/>
<g fill="none" stroke="#0dab76" stroke-width=".19">
<path d="M221.7 90.8h20.3M221.7 111.2v15.2M216.6 121.3h5.1"/>
<circle cx="206.4" cy="121.3" r=".51"/>
</g>
<circle cx="221.7" cy="121.3" r=".51" fill="#0dab76"/>
<g fill="none" stroke="#0dab76" stroke-width=".19">
<path d="M158.2 95.9h5M168.3 197.5v2.5h5.1"/>
<circle cx="221.7" cy="121.3" r=".51"/>
</g>
<text font-size="5.4" fill="#c90d0c" x="276.5" y="239.4">MCU</text>
<g font-size="3.7" fill="#c90d0c">
<text x="93.7" y="51.7">1</text>
<text x="141.9" y="51.7">2</text>
<text x="190.1" y="51.7">3</text>
<text x="238.3" y="51.7">4</text>
<text x="286.5" y="51.7">5</text>
<text x="334.7" y="51.7">6</text>
<text x="67.4" y="73.9">A</text>
<text x="360.5" y="73.9">A</text>
<text x="67.4" y="114.3">B</text>
<text x="360.5" y="114.3">B</text>
<text x="67.4" y="154.8">C</text>
<text x="360.5" y="154.8">C</text>
<text x="67.4" y="195.2">D</text>
<text x="360.5" y="195.2">D</text>
<text x="67.4" y="235.7">E</text>
<text x="360.5" y="235.7">E</text>
<text x="93.7" y="257.8">1</text>
<text x="141.9" y="257.8">2</text>
<text x="190.1" y="257.8">3</text>
<text x="238.3" y="257.8">4</text>
<text x="286.5" y="257.8">5</text>
<text x="334.7" y="257.8">6</text>
</g>
<text font-size="3.6" fill="#c90d0c" x="327.3" y="236.9">KEYCARD_PRO</text>
<g font-size="2.5" fill="#c90d0c">
<text x="314.1" y="241.9">File:</text>
<text x="321.7" y="241.9">hard_carte_keycardpro_1</text>
<text x="314.1" y="247">Saved on</text>
<text x="326.8" y="247">12/06/2025 15:56</text>
<text x="314.1" y="252.1">Sheet:</text>
<text x="324.2" y="252.1">1/1</text>
<text x="342.1" y="252.1">Rev.</text>
<text x="349.6" y="252.1">0.1</text>
</g>
<text font-size="2.5" fill="#808080" x="75.9" y="252.1" transform="rotate(-90 75.9 252.1)">TP4</text>
<g font-size="2.1" fill="#808080">
<text x="123" y="77.8">27</text>
<text x="123" y="75.3">26</text>
<text x="130" y="76.4">PB0</text>
<text x="146.9" y="76.4">PA0</text>
<text x="155.4" y="75.3">14</text>
<text x="155.4" y="77.8">15</text>
<text x="266" y="76.4">PC0</text>
<text x="274.8" y="75.3">8</text>
<text x="274.8" y="77.8">9</text>
<text x="123" y="80.3">28</text>
<text x="123" y="82.9">55</text>
<text x="130" y="78.9">PB1</text>
<text x="130" y="81.4">PB2</text>
<text x="130" y="84">PB3</text>
<text x="146.9" y="79">PA1</text>
<text x="146.9" y="81.4">PA2</text>
<text x="146.9" y="84">PA3</text>
<text x="155.4" y="80.3">16</text>
<text x="155.4" y="82.9">17</text>
<text x="242.4" y="80.3">54</text>
<text x="249.4" y="81.4">PD2</text>
<text x="266" y="79">PC1</text>
<text x="266" y="81.4">PC2</text>
<text x="266" y="84">PC3</text>
<text x="274.8" y="80.3">10</text>
<text x="274.8" y="82.9">11</text>
<text x="123" y="85.4">56</text>
<text x="123" y="88">57</text>
<text x="130" y="86.5">PB4</text>
<text x="130" y="89.1">PB5</text>
<text x="146.9" y="86.5">PA4</text>
<text x="146.9" y="89.1">PA5</text>
<text x="155.4" y="85.4">20</text>
<text x="155.4" y="88">21</text>
<text x="243.5" y="88">5</text>
<text x="249.4" y="89.1">PH0-OSC_IN</text>
<text x="266" y="86.5">PC4</text>
<text x="266" y="89.1">PC5</text>
<text x="274.8" y="85.4">24</text>
<text x="274.8" y="88">25</text>
<text x="123" y="90.5">58</text>
<text x="123" y="93">59</text>
<text x="123" y="95.6">61</text>
<text x="130" y="91.6">PB6</text>
<text x="130" y="94.1">PB7</text>
<text x="146.9" y="91.6">PA6</text>
<text x="146.9" y="94.1">PA7</text>
<text x="155.4" y="90.5">22</text>
<text x="155.4" y="93">23</text>
<text x="155.4" y="95.6">41</text>
<text x="243.5" y="90.5">6</text>
<text x="243.5" y="95.6">7</text>
<text x="249.4" y="91.6">PH1-OSC_OUT</text>
<text x="266" y="91.6">PC6</text>
<text x="266" y="94.1">PC7</text>
<text x="274.8" y="90.5">37</text>
<text x="274.8" y="93">38</text>
<text x="274.8" y="95.6">39</text>
<text x="123" y="100.7">29</text>
<text x="130" y="101.8">PB10</text>
<text x="130" y="96.7">PB8</text>
<text x="145.8" y="101.8">PA10</text>
<text x="146.9" y="96.7">PA8</text>
<text x="146.9" y="99.2">PA9</text>
<text x="155.4" y="98.1">42</text>
<text x="155.4" y="100.7">43</text>
<text x="242.4" y="98.1">60</text>
<text x="249.4" y="96.7">NRST</text>
<text x="249.4" y="99.2">BOOT0</text>
<text x="264.8" y="101.8">PC10</text>
<text x="266" y="96.7">PC8</text>
<text x="266" y="99.2">PC9</text>
<text x="274.8" y="98.1">40</text>
<text x="274.8" y="100.7">51</text>
<text x="123" y="105.7">33</text>
<text x="130" y="106.8">PB12</text>
<text x="145.8" y="106.8">PA12</text>
<text x="145.9" y="104.3">PA11</text>
<text x="155.4" y="103.2">44</text>
<text x="155.4" y="105.7">45</text>
<text x="264.8" y="106.8">PC12</text>
<text x="265" y="104.3">PC11</text>
<text x="274.8" y="103.2">52</text>
<text x="274.8" y="105.7">53</text>
<text x="123" y="108.3">34</text>
<text x="123" y="110.8">35</text>
<text x="123" y="113.4">36</text>
<text x="130" y="109.4">PB13</text>
<text x="130" y="111.9">PB14</text>
<text x="145.8" y="109.4">PA13</text>
<text x="145.8" y="111.9">PA14</text>
<text x="155.4" y="108.3">46</text>
<text x="155.4" y="110.8">49</text>
<text x="155.4" y="113.4">50</text>
<text x="253.9" y="111.9">PC14-OSC32_IN</text>
<text x="264.8" y="109.4">PC13</text>
<text x="274.8" y="108.3">2</text>
<text x="274.8" y="110.8">3</text>
<text x="274.8" y="113.4">4</text>
<text x="130" y="114.5">PB15</text>
<text x="145.8" y="114.5">PA15</text>
<text x="251.5" y="114.5">PC15-OSC32_OUT</text>
<text x="294.3" y="136.2">1</text>
<text x="305.3" y="136.2">2</text>
<text x="294.3" y="138.8">3</text>
<text x="294.3" y="141.3">5</text>
<text x="294.3" y="143.8">7</text>
<text x="305.3" y="138.8">4</text>
<text x="305.3" y="141.3">6</text>
<text x="305.3" y="143.8">8</text>
<text x="293.3" y="148.9">11</text>
<text x="294.3" y="146.4">9</text>
<text x="305.3" y="146.4">10</text>
<text x="305.3" y="148.9">12</text>
<text x="293.1" y="151.5">13</text>
<text x="293.1" y="154">15</text>
<text x="305.3" y="151.5">14</text>
<text x="305.3" y="154">16</text>
<text x="293.1" y="156.5">17</text>
<text x="293.1" y="159">19</text>
<text x="305.3" y="156.5">18</text>
<text x="305.3" y="159">20</text>
<text x="157.8" y="166.7" transform="rotate(-90 157.8 166.7)">2</text>
<text x="154.1" y="169.2">1</text>
<text x="157.8" y="173.7" transform="rotate(-90 157.8 173.7)">3</text>
<text x="254.5" y="197.1">1</text>
<text x="254.5" y="194.6">2</text>
<text x="312.9" y="197.1">1</text>
<text x="312.9" y="194.6">2</text>
<text x="312.9" y="192.1">3</text>
<text x="175" y="199.7">1</text>
<text x="180.8" y="200.8">VBAT</text>
<text x="195.8" y="200.8">VCAP</text>
<text x="206.2" y="199.7">30</text>
<text x="173.8" y="209.8">13</text>
<text x="195.8" y="205.9">VCAP</text>
<text x="206.2" y="209.8">12</text>
<text x="206.2" y="204.8">62</text>
<text x="173.8" y="214.9">19</text>
<text x="180.8" y="210.9">VDDA</text>
<text x="196" y="210.9">VSSA</text>
<text x="206.2" y="214.9">18</text>
<text x="173.8" y="217.5">32</text>
<text x="173.8" y="220">48</text>
<text x="180.8" y="216">VDD</text>
<text x="180.8" y="218.6">VDD</text>
<text x="180.8" y="221.1">VDD</text>
<text x="197.4" y="216">VSS</text>
<text x="197.4" y="218.6">VSS</text>
<text x="197.4" y="221.1">VSS</text>
<text x="206.2" y="217.5">31</text>
<text x="206.2" y="220">47</text>
<text x="173.8" y="222.5">64</text>
<text x="180.8" y="223.6">VDD</text>
<text x="197.4" y="223.6">VSS</text>
<text x="206.2" y="222.5">63</text>
</g>
<g font-size="1.8" fill="#808080">
<text x="89.5" y="56">GND</text>
<text x="127.7" y="71.8">U1A</text>
<text x="247.1" y="71.8">U1B</text>
<text x="109.4" y="76.3">KBD_R1</text>
<text x="164.5" y="76.3">SCR_D/C</text>
<text x="283.9" y="76.3">KBD_C0</text>
<text x="104.9" y="83.2">JTDO_SWO</text>
<text x="109.4" y="81.3">KBD_R3</text>
<text x="109.4" y="78.8">KBD_R2</text>
<text x="164.5" y="78.8">SCR_RST</text>
<text x="164.5" y="81.3">CAM_RST</text>
<text x="164.5" y="83.9">CAM_PWR_DOWN</text>
<text x="190" y="81.3">PWR_CAM_EN</text>
<text x="283.9" y="78.8">KBD_C1</text>
<text x="283.9" y="81.3">KBD_C2</text>
<text x="109.1" y="86.4">CAM_D7</text>
<text x="164.5" y="88.9">SCR_BL_PWM</text>
<text x="164.5" y="86.4">CAM_HSYNC</text>
<text x="221.7" y="88.3">MCU_OSC_IN</text>
<text x="283.9" y="88.9">KBD_R0</text>
<text x="311.8" y="86.4">PWR_HALT_REQ</text>
<text x="105.3" y="94">CAM_VSYNC</text>
<text x="109.1" y="91.5">CAM_D5</text>
<text x="164.5" y="94">SCR_SPI_MOSI</text>
<text x="164.5" y="91.5">CAM_PCLK</text>
<text x="221.7" y="95.9">MCU_RST</text>
<text x="221.7" y="90.8">MCU_OSC_OUT</text>
<text x="283.9" y="91.5">SC_USART_TX</text>
<text x="283.9" y="94">CAM_D1</text>
<text x="104.2" y="101.6">CAM_I2C_SCL</text>
<text x="109.1" y="96.6">CAM_D6</text>
<text x="164.5" y="101.6">SC_RST</text>
<text x="164.5" y="99.1">CAM_D0</text>
<text x="164.5" y="96.6">CAM_XCLK</text>
<text x="221.7" y="98.5">MCU_BOOT0</text>
<text x="283.9" y="99.1">CAM_D3</text>
<text x="283.9" y="96.6">SC_USART_CLK</text>
<text x="311.8" y="101.6">MCU_SC_PRES</text>
<text x="104" y="106.7">CAM_I2C_SDA</text>
<text x="164.5" y="106.7">MCU_USB2_P</text>
<text x="164.5" y="104.2">MCU_USB2_N</text>
<text x="283.9" y="106.7">SCR_SPI_SCK</text>
<text x="283.9" y="104.2">CAM_D4</text>
<text x="74.4" y="111.8">PWR_KILL</text>
<text x="163.2" y="108.6">JTMS_SWDIO</text>
<text x="163.2" y="111.2">JTCK_SWCLK</text>
<text x="163.2" y="113.7">JTDI</text>
<text x="206.4" y="111.2">MCU_OSC_IN</text>
<text x="221.7" y="111.2">MCU_OSC_OUT</text>
<text x="311.8" y="109.3">VUSB_OK</text>
<text x="109.1" y="114.3">CAM_D2</text>
<text x="211.5" y="117.8">Q1</text>
<text x="127.7" y="120.1">STM32H563RIT6</text>
<text x="211.5" y="125.1">16MHz</text>
<text x="247.1" y="120.1">STM32H563RIT6</text>
<text x="201.7" y="128.6">C90</text>
<text x="211.5" y="127.7">DNI</text>
<text x="223.2" y="128.6">C91</text>
<text x="196.1" y="133.6">16pF - 50V</text>
<text x="202.1" y="135.3">DNI</text>
<text x="222.9" y="135.3">DNI</text>
<text x="223.2" y="133.6">16pF - 50V</text>
<text x="275" y="136.6">V3P0</text>
<text x="296.6" y="133.3">SV1</text>
<text x="328.3" y="136.6">V3P0</text>
<text x="204.5" y="141.6">GND</text>
<text x="219.7" y="141.6">GND</text>
<text x="275" y="141.6">JTDI</text>
<text x="324.7" y="141.3">C2</text>
<text x="263.6" y="147.8">R7</text>
<text x="275" y="144.2">JTMS_SWDIO</text>
<text x="275" y="146.7">JTCK_SWCLK</text>
<text x="324.7" y="146.3">100nF-16V</text>
<text x="111.2" y="155">VSYS_SWITCHED</text>
<text x="263.6" y="152.6">10k - 1%</text>
<text x="263.6" y="155.4">R8</text>
<text x="275" y="154.3">MCU_RST</text>
<text x="275" y="151.8">JTDO_SWO</text>
<text x="263.6" y="160.2">10k - 1%</text>
<text x="321.3" y="156.9">GND</text>
<text x="146.5" y="165.8" transform="rotate(-90 146.5 165.8)">R14</text>
<text x="151.3" y="165.8" transform="rotate(-90 151.3 165.8)">75k</text>
<text x="263.6" y="167.8">10k - 1%</text>
<text x="263.6" y="163">R9</text>
<text x="160.7" y="172.1">TLVH431AQDBZR</text>
<text x="160.7" y="169.6">U3</text>
<text x="257.8" y="172.1">GND</text>
<text x="122.1" y="180.4">V3P0</text>
<text x="146.5" y="181" transform="rotate(-90 146.5 181)">R13</text>
<text x="151.3" y="181" transform="rotate(-90 151.3 181)">220k</text>
<text x="160.7" y="184.8">VBAT</text>
<text x="290.2" y="184.8">MCU_RST</text>
<text x="119.1" y="189.5">C23</text>
<text x="129.2" y="189.5">C22</text>
<text x="250.9" y="190.5">JP1</text>
<text x="309.3" y="189.3">JP3</text>
<text x="338.5" y="187.4">V3P0</text>
<text x="119.1" y="194.6">100nF-16V</text>
<text x="129.2" y="194.6">1µF 6.3V</text>
<text x="149.6" y="197.1">1µF 6.3V</text>
<text x="149.6" y="192.1">C1</text>
<text x="156.7" y="196.3" transform="rotate(-90 156.7 196.3)">R6</text>
<text x="161.5" y="196.3" transform="rotate(-90 161.5 196.3)">10k - 1%</text>
<text x="166.8" y="196.3" transform="rotate(-90 166.8 196.3)">R2</text>
<text x="171.6" y="196.3" transform="rotate(-90 171.6 196.3)">0R</text>
<text x="178.5" y="196.3">U1C</text>
<text x="291.8" y="194.6">C13</text>
<text x="324.5" y="193.5">R5</text>
<text x="338.5" y="195">MCU_BOOT0</text>
<text x="115.6" y="202.6">GND</text>
<text x="125.8" y="202.6">GND</text>
<text x="291.8" y="199.7">100nF-16V</text>
<text x="324.5" y="198.3">10k - 1%</text>
<text x="156.2" y="207.6">GND</text>
<text x="220.6" y="209.8">C3</text>
<text x="230.8" y="209.8">C4</text>
<text x="250.9" y="207.6">Amphenol_10129378-902001BLF</text>
<text x="309.3" y="207.6">Amphenol_10129378-903001BLF</text>
<text x="318.7" y="205.1">GND</text>
<text x="88.6" y="214.9">C9</text>
<text x="98.8" y="214.9">C5</text>
<text x="108.9" y="214.9">C10</text>
<text x="119.1" y="214.9">C6</text>
<text x="129.3" y="214.9">C11</text>
<text x="139.4" y="214.9">C7</text>
<text x="149.6" y="214.9">C12</text>
<text x="159.7" y="214.9">C8</text>
<text x="220.6" y="214.9">2.2µF-16V</text>
<text x="230.8" y="214.9">2.2µF-16V</text>
<text x="288.3" y="210.2">GND</text>
<text x="88.6" y="220">100nF-16V</text>
<text x="98.8" y="220">4.7uF</text>
<text x="108.9" y="220">100nF-16V</text>
<text x="119.1" y="220">4.7uF</text>
<text x="129.3" y="220">100nF-16V</text>
<text x="139.4" y="220">4.7uF</text>
<text x="149.6" y="220">100nF-16V</text>
<text x="159.7" y="220">4.7uF</text>
<text x="95.3" y="228">GND</text>
<text x="115.6" y="228">GND</text>
<text x="135.9" y="228">GND</text>
<text x="156.2" y="228">GND</text>
<text x="217.2" y="222.9">GND</text>
<text x="227.3" y="222.9">GND</text>
<text x="178.5" y="229.2">STM32H563RIT6</text>
<text x="212.1" y="233">GND</text>
<text x="79.5" y="240.7">VBAT</text>
</g>
<g font-size="1.8" fill="#0dab76">
<text x="310.6" y="76.9">Input (interrupt)</text>
<text x="310.6" y="78.8">Falling edge: Push button have been</text>
<text x="310.6" y="80.7">pressed to stop the system</text>
<text x="191.2" y="84.5">Output</text>
<text x="191.2" y="86.4">Set to high to power</text>
<text x="191.2" y="88.3">on camera</text>
<text x="310.6" y="92.1">Input (with internal pull-down)</text>
<text x="310.6" y="94">Falling edge: SmatCard have</text>
<text x="310.6" y="95.9">been extracted</text>
<text x="310.6" y="112.4">Input (with internal pull-down)</text>
<text x="74.4" y="115">Output</text>
<text x="74.4" y="116.9">Set to high to power off</text>
<text x="310.6" y="114.3">High: no USB power</text>
<text x="310.6" y="116.2">Low: USB power present</text>
<text x="109.9" y="160.7">Vin _max=5.25V</text>
<text x="109.9" y="162.6">Vin _min=3V</text>
<text x="109.9" y="164.5">Rt=75k; Rb=220k</text>
<text x="109.9" y="166.4">Vz=1.24.(Rt+Rb)/Rb=1.66V</text>
<text x="109.9" y="168.3">VBAT_mcu_max=3.59V</text>
<text x="109.9" y="170.2">VBAT_mcu_min=1.34V</text>
<text x="82" y="185.5">Capacitors to be placed</text>
<text x="82" y="187.4">closed to VDDA supply pins</text>
<text x="249.6" y="221.6">Tie the two pins together</text>
<text x="308" y="221.6">2-3: bootloader</text>
<text x="249.6" y="223.5">to reset the MCU</text>
<text x="308" y="223.5">1-2: boot user</text>
<text x="82" y="234.3">Capacitors to be distributed closed to the VDD supply pins</text>
</g>
</svg>
